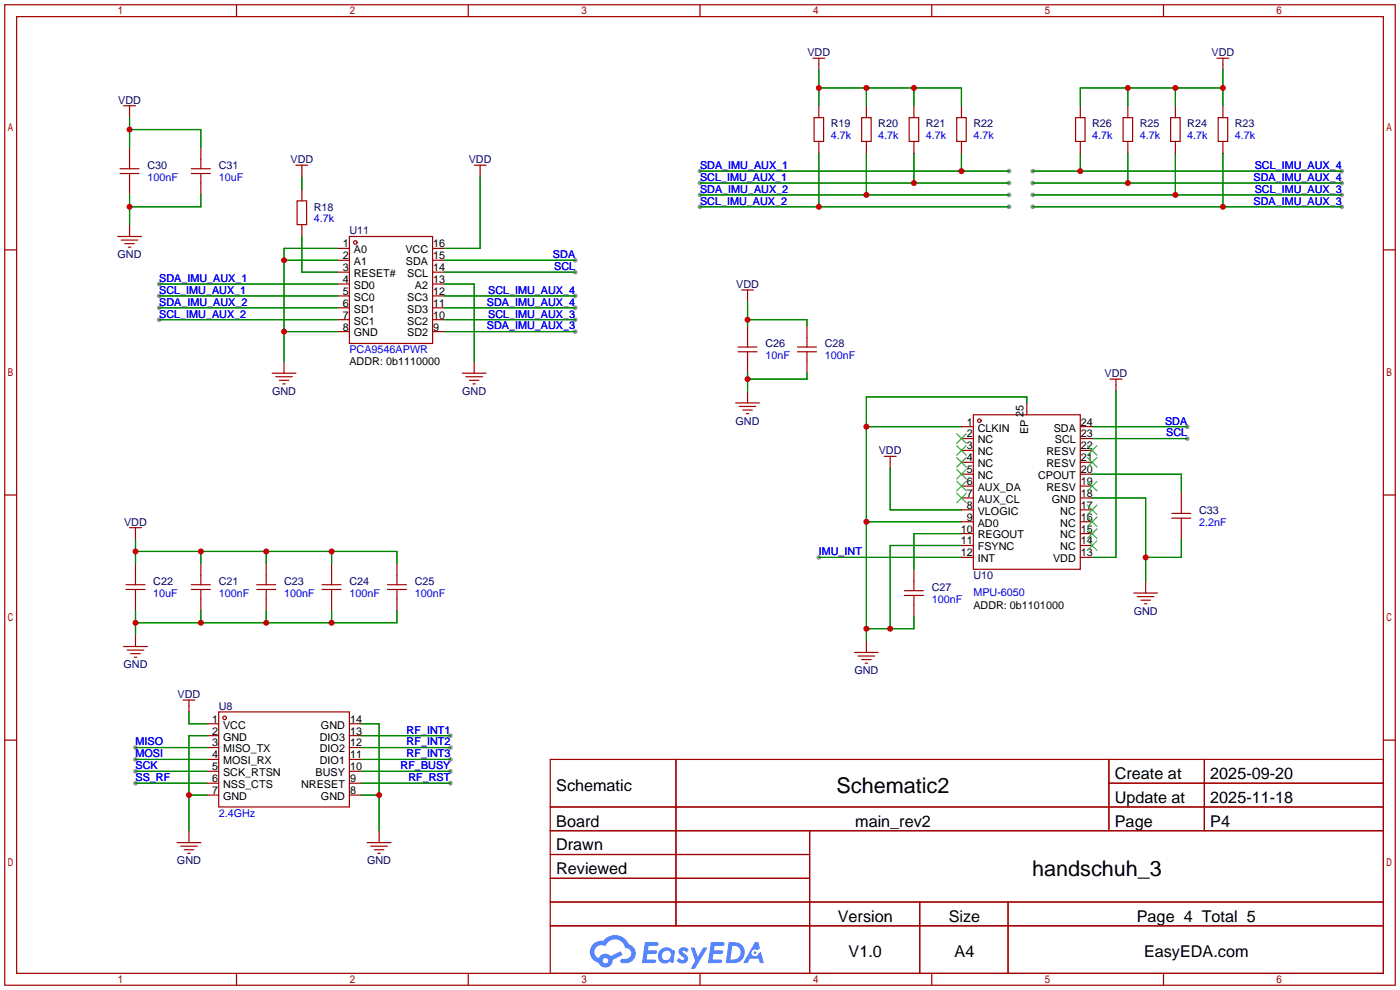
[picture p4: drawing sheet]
<svg xmlns="http://www.w3.org/2000/svg" width="299mm" height="212mm" viewBox="0 0 299 212" stroke-linecap="round" stroke-linejoin="round" font-family="sans-serif">
<g fill="#999">
<circle cx="29" cy="159.8" r=".51"/>
<circle cx="29" cy="162.3" r=".51"/>
<circle cx="29" cy="164.8" r=".51"/>
<circle cx="29" cy="167.4" r=".51"/>
<circle cx="96.3" cy="167.4" r=".51"/>
<circle cx="96.3" cy="164.8" r=".51"/>
<circle cx="96.3" cy="162.3" r=".51"/>
<circle cx="96.3" cy="159.8" r=".51"/>
<circle cx="96.3" cy="157.2" r=".51"/>
<circle cx="253.7" cy="91.2" r=".51"/>
<circle cx="253.7" cy="93.7" r=".51"/>
<circle cx="175" cy="119.1" r=".51"/>
<circle cx="122.9" cy="55.6" r=".51"/>
<circle cx="122.9" cy="58.2" r=".51"/>
<circle cx="149.6" cy="36.6" r=".51"/>
<circle cx="215.6" cy="36.6" r=".51"/>
<circle cx="149.6" cy="39.1" r=".51"/>
<circle cx="215.6" cy="39.1" r=".51"/>
<circle cx="149.6" cy="41.7" r=".51"/>
<circle cx="215.6" cy="41.7" r=".51"/>
<circle cx="149.6" cy="44.2" r=".51"/>
<circle cx="215.6" cy="44.2" r=".51"/>
<circle cx="286.8" cy="36.6" r=".51"/>
<circle cx="220.7" cy="36.6" r=".51"/>
<circle cx="286.8" cy="39.1" r=".51"/>
<circle cx="220.7" cy="39.1" r=".51"/>
<circle cx="286.8" cy="41.7" r=".51"/>
<circle cx="220.7" cy="41.7" r=".51"/>
<circle cx="286.8" cy="44.2" r=".51"/>
<circle cx="220.7" cy="44.2" r=".51"/>
<circle cx="34" cy="60.7" r=".51"/>
<circle cx="34" cy="68.3" r=".51"/>
<circle cx="34" cy="65.8" r=".51"/>
<circle cx="34" cy="63.2" r=".51"/>
<circle cx="122.9" cy="68.3" r=".51"/>
<circle cx="122.9" cy="65.8" r=".51"/>
<circle cx="122.9" cy="63.2" r=".51"/>
<circle cx="122.9" cy="70.9" r=".51"/>
</g>
<g fill="none" stroke="#a10000" stroke-width=".25">
<path d="M1 1h297.2v209.6h-297.2zM3.6 3.6h292.1v204.4h-292.1zM50.5 1v2.6M100.1 1v2.6M149.6 1v2.6M199.1 1v2.6M248.7 1v2.6M1 53.4h2.6M295.7 53.4h2.5M1 105.8h2.6M295.7 105.8h2.5M1 158.2h2.6"/>
<path d="M295.7 158.2h2.5M117.6 162.3h178.1v45.7h-178.1zM117.6 172.5h178.1M117.6 177.5h178.1M144.5 162.3v35.6M173 177.5v30.5M237 162.3v15.2M237 167.4h58.7M257.4 162.3v15.2M117.6 182.6h55.4M117.6 192.8h178.1M117.6 187.7h55.4"/>
<path d="M117.6 197.9h178.1M196.6 192.8v15.2M215.4 192.8v15.2M50.5 208v2.6M100.1 208v2.6M149.6 208v2.6M199.1 208v2.6M248.7 208v2.6"/>
</g>
<g fill="#5487ff">
<path d="M145.3 202.7a1.3 1.3 0 0 1 1.9 .3l-.4 .6a.54 .54 0 0 0-.9-.2l.1 .2a1.34 1.34 0 0 1 .9 1.8 1.47 1.47 0 0 1-2.3-.1l.5-.6 .8 .5a.31 .31 0 0 0 .4-.3 .31 .31 0 0 0-.3-.4 1.12 1.12 0 0 1-.7-1.8z"/>
<path d="M147.6 202.5h.9l.6 2 1.2-2h.9l-2.7 4.6h-.9l1-1.7z"/>
<path d="M137.8 201.4h1.7a1.31 1.31 0 0 1 1.2 .2 .4 .4 0 0 1-.3 .5l-1.8 .1-.1 .9h1.6a.4 .4 0 0 1 .4 .4 .4 .4 0 0 1-.5 .4h-1.6l-.2 1.2h1.4a.46 .46 0 0 1 .5 0 .46 .46 0 0 1 .1 .5l-.4 .2h-2.6z"/>
<path d="M151.9 201.4h1.7a1.32 1.32 0 0 1 1.2 .2 .39 .39 0 0 1-.3 .5l-1.8 .1-.1 .9h1.6a.4 .4 0 0 1 .4 .4 .4 .4 0 0 1-.4 .4h-1.7l-.2 1.2h1.4a.46 .46 0 0 1 .5 0 .46 .46 0 0 1 .1 .5l-.4 .2h-2.6z"/>
<path d="M161.3 201.4h.8l.3 1.3-.6 .4a.75 .75 0 0 0-1.1 .3 .75 .75 0 0 0 .5 1 .75 .75 0 0 0 .9-.7l.5-.2 .6 2.3h-.8l-.3-.9h-1.8l-.5 .9h-1z"/>
<path d="M155.7 201.4l-.6 4.4h1.5a2.27 2.27 0 0 0 2.6-2.2 2.27 2.27 0 0 0-2.7-2.2zM156.5 202.1a1.5 1.5 0 0 1 1.8 1.6 1.5 1.5 0 0 1-1.9 1.4h-.3z"/>
<path d="M141.2 203a1.6 1.6 0 0 0-.3 2.3 1.6 1.6 0 0 0 2.3 .2l.7 .3 .3-2.4-.1-.3-.5-.1a1.58 1.58 0 0 0-2.4 0zM141.8 203.5a.98 .98 0 0 1 1.6 .4 .98 .98 0 0 1-1.1 1.3 .94 .94 0 0 1-.9-.7 .94 .94 0 0 1 .4-1z"/>
<path d="M126.8 201.8a2.37 2.37 0 0 0 1.1 4 1.54 1.54 0 0 0 1.8 1 1.54 1.54 0 0 0 1.2-1.6l2.2-1.1-.5-.8-2 1a1.57 1.57 0 0 0-2.7 .5 1.5 1.5 0 0 1-.7-2.1 1.5 1.5 0 0 1 2.2-.5 2.23 2.23 0 0 1 2.3-1.4 2.23 2.23 0 0 1 2 1.8 1.16 1.16 0 0 1 1.2 1.1 1.16 1.16 0 0 1-1.1 1.2h-.7a.47 .47 0 0 0-.5 .4 .47 .47 0 0 0 .4 .5 2.17 2.17 0 0 0 2.5-.9 2.17 2.17 0 0 0-.3-2.7l-.8-.4a3.2 3.2 0 0 0-5.5-.7l-1.1 .1zM128.8 205.3a.6 .6 0 0 1 1.2 0 .6 .6 0 0 1-1.2 0z"/>
<circle cx="161.4" cy="203.6" r=".28"/>
</g>
<g fill="none" stroke="#a10000" stroke-width=".25">
<path d="M173.7 12.4h2.6M175 12.4v2.6M260.1 12.4h2.5M261.4 12.4v2.6M25.7 36.1h4M25.7 37.1h4M26.4 22.6h2.6M27.7 22.6v2.5M27.7 31.5v4.6M27.7 37.1v4.6M40.9 36.1h4.1M40.9 37.1h4.1"/>
<path d="M42.9 31.5v4.6M42.9 37.1v4.6M63.2 35.3h2.6M64.5 35.3v2.5M101.3 35.3h2.6M102.6 35.3v2.5M174 25.1h2v5.1h-2zM175 22.6v2.5M175 30.2v2.6M184.1 25.1h2.1v5.1h-2.1zM185.2 22.6v2.5M185.2 30.2v2.6"/>
<path d="M194.3 25.1h2v5.1h-2zM195.3 22.6v2.5M195.3 30.2v2.6M204.5 25.1h2v5.1h-2zM205.5 22.6v2.5M205.5 30.2v2.6M229.9 25.1h2v5.1h-2zM230.9 22.6v2.5M230.9 30.2v2.6M240 25.1h2.1v5.1h-2.1zM241 22.6v2.5M241 30.2v2.6"/>
<path d="M250.2 25.1h2v5.1h-2zM251.2 22.6v2.5M251.2 30.2v2.6M260.3 25.1h2.1v5.1h-2.1zM261.4 22.6v2.5M261.4 30.2v2.6M25.1 50.5h5.1M25.9 51.3h3.6M26.7 52.1h2M27.4 52.8h.5M27.7 48v2.5M63.5 42.9h2v5.1h-2z"/>
<path d="M64.5 40.4v2.5M64.5 48v2.5M72.1 53.1h2.6M72.1 55.6h2.6M72.1 58.2h2.6M74.7 50.5h17.8v22.9h-17.8zM92.5 53.1h2.5M92.5 55.6h2.5M92.5 58.2h2.5M58.2 79.8h5M60.7 77.2v2.6M72.1 60.7h2.6"/>
<path d="M72.1 63.2h2.6M72.1 65.8h2.6M72.1 68.3h2.6M72.1 70.9h2.6M92.5 60.7h2.5M92.5 63.2h2.5M92.5 65.8h2.5M92.5 68.3h2.5M92.5 70.9h2.5M98.8 79.8h5.1M101.3 77.2v2.6M157.7 74.2h4.1"/>
<path d="M157.7 75.2h4.1M158.5 62h2.5M159.8 62v2.5M159.8 69.6v4.6M159.8 75.2v4.6M170.4 74.2h4.1M170.4 75.2h4.1M172.5 69.6v4.6M172.5 75.2v4.6M58.9 80.5h3.6M59.7 81.3h2M60.5 82h.5"/>
<path d="M99.6 80.5h3.5M100.3 81.3h2.1M101.1 82h.5M157.2 86.1h5.1M158 86.9h3.5M158.7 87.6h2.1M159.5 88.4h.5M159.8 83.6v2.5M189 97.5h2.5M190.2 97.5v2.6M205.5 91.2h2.5M205.5 93.7h2.5"/>
<path d="M205.5 96.3h2.5M205.5 98.8h2.5M208 88.6h22.9v33.1h-22.9zM219.5 86.1v2.5M230.9 91.2h2.5M230.9 93.7h2.5M230.9 96.3h2.5M230.9 98.8h2.5M237.2 81h2.6M238.5 81v2.6M27.7 112.8h2.5M29 112.8v2.5"/>
<path d="M205.5 101.3h2.5M205.5 103.9h2.5M205.5 106.4h2.5M205.5 109h2.5M205.5 111.5h2.5M205.5 114h2.5M205.5 116.6h2.5M205.5 119.1h2.5M230.9 101.3h2.5M230.9 103.9h2.5M230.9 106.4h2.5M230.9 109h2.5"/>
<path d="M230.9 111.5h2.5M230.9 114h2.5M230.9 116.6h2.5M230.9 119.1h2.5M250.4 109.7h4.1M250.4 110.7h4.1M252.5 105.2v4.5M252.5 110.7v4.6M26.4 138.2h5.1M26.9 125h4.1M26.9 126h4.1M27.2 138.9h3.5"/>
<path d="M27.9 139.7h2.1M29 120.4v4.6M29 126v4.6M29 135.6v2.6M40.9 125h4.1M40.9 126h4.1M42.9 120.4v4.6M42.9 126v4.6M54.9 125h4M54.9 126h4M56.9 120.4v4.6M56.9 126v4.6"/>
<path d="M68.8 125h4.1M68.8 126h4.1M70.9 120.4v4.6M70.9 126v4.6M82.8 125h4.1M82.8 126h4.1M84.8 120.4v4.6M84.8 126v4.6M182.6 139.4h5.1M185.2 136.9v2.5M193.3 126.2h4.1M193.3 127.3h4.1"/>
<path d="M195.3 121.7v4.5M195.3 127.3v4.5M242.3 126.7h5.1M243.1 127.5h3.5M243.8 128.3h2.1M244.6 129h.5M244.9 124.2v2.5M28.7 140.5h.5M39.1 149.6h2.6M40.4 149.6v2.5M44.2 154.7h2.5M44.2 157.2h2.5"/>
<path d="M44.2 159.8h2.5M46.7 152.1h28v20.4h-28zM74.7 154.7h2.5M74.7 157.2h2.5M74.7 159.8h2.5M183.4 140.2h3.5M184.1 141h2.1M184.9 141.7h.5M40.4 177.5v2.6M44.2 162.3h2.5M44.2 164.8h2.5M44.2 167.4h2.5"/>
<path d="M44.2 169.9h2.5M74.7 162.3h2.5M74.7 164.8h2.5M74.7 167.4h2.5M74.7 169.9h2.5M81 177.5v2.6M37.8 180.1h5.1M38.6 180.8h3.6M39.4 181.6h2M40.1 182.4h.5M78.5 180.1h5.1M79.2 180.8h3.6"/>
<path d="M80 181.6h2M80.8 182.4h.5"/>
<circle cx="75.9" cy="51.8" r=".38"/>
<circle cx="209.3" cy="89.9" r=".38"/>
<circle cx="48" cy="153.4" r=".38"/>
</g>
<g fill="none" stroke="#008700" stroke-width=".25">
<path d="M175 18.8h30.5v3.8M175 15v7.6M185.2 18.8v3.8M195.3 18.8v3.8M241 18.8v3.8M251.2 18.8v3.8M261.4 18.8h-30.5v3.8M261.4 15v7.6M27.7 27.7h15.2v3.8M27.7 25.1v6.4M64.5 37.8v2.6M102.6 37.8v15.3h-7.6"/>
<path d="M149.6 36.6h66M149.6 39.1h66M175 32.8v11.4M185.2 32.8v8.9M195.3 32.8v6.3M205.5 32.8v3.8M220.7 36.6h66.1M220.7 39.1h66.1M230.9 32.8v3.8M241 32.8v6.3M251.2 32.8v8.9M261.4 32.8v11.4"/>
<path d="M27.7 41.7v6.3M42.9 41.7v2.5h-15.2M60.7 55.6h11.4M64.5 50.5v7.7h7.6M72.1 53.1h-11.4v24.1M95 55.6h27.9M95 58.2h27.9M149.6 44.2h66M149.6 41.7h66M220.7 44.2h66.1M220.7 41.7h66.1M34 68.3h38.1"/>
<path d="M34 60.7h38.1M34 65.8h38.1M34 63.2h38.1M60.7 70.9h11.4M95 68.3h27.9M95 70.9h27.9M95 60.7h6.3v16.5M95 65.8h27.9M95 63.2h27.9M159.8 64.5v5.1M159.8 79.8v3.8M159.8 68.3h12.7v1.3"/>
<path d="M172.5 79.8v1.2h-12.7M185.2 91.2h20.3M219.5 86.1v-1.3h-34.3v52.1M233.4 91.2h20.3M233.4 93.7h20.3M238.5 83.6v35.5h-5.1M29 115.3v5.1M29 117.9h55.8v2.5M42.9 117.9v2.5M56.9 117.9v2.5M70.9 117.9v2.5M175 119.1h30.5"/>
<path d="M185.2 111.5h20.3M190.2 100.1v8.9h15.3M205.5 116.6h-15.3v17.8M205.5 114h-10.2v7.7M233.4 101.3h19.1v3.9M233.4 106.4h11.5v17.8M252.5 115.3v3.8h-7.6M29 130.6v5M42.9 130.6v2.5M56.9 130.6v2.5M70.9 130.6v2.5M84.8 130.6v2.5h-55.8"/>
<path d="M195.3 131.8v2.6h-10.1M29 159.8h15.2M40.4 152.1v2.6h3.8M44.2 157.2h-3.8v20.3M77.2 154.7h3.8v22.8M77.2 157.2h19.1M77.2 159.8h19.1M29 162.3h15.2M29 164.8h15.2M29 167.4h15.2M40.4 169.9h3.8M77.2 169.9h3.8"/>
<path d="M77.2 162.3h19.1M77.2 164.8h19.1M77.2 167.4h19.1"/>
</g>
<g fill="none" stroke="#3c3" stroke-width=".25">
<path d="M204.5 92.7l2 2M204.5 95.2l2 2.1M204.5 97.8l2 2M206.5 92.7l-2 2M206.5 95.2l-2 2.1M206.5 97.8l-2 2M232.4 97.8l2 2M232.4 95.2l2 2.1M234.4 97.8l-2 2M234.4 95.2l-2 2.1M204.5 100.3l2 2.1M204.5 102.9l2 2"/>
<path d="M204.5 105.4l2 2M206.5 100.3l-2 2.1M206.5 102.9l-2 2M206.5 105.4l-2 2M232.4 115.6l2 2M232.4 113l2 2.1M232.4 110.5l2 2M232.4 107.9l2 2.1M232.4 102.9l2 2M234.4 115.6l-2 2M234.4 113l-2 2.1M234.4 110.5l-2 2"/>
<path d="M234.4 107.9l-2 2.1M234.4 102.9l-2 2"/>
</g>
<g fill="#c00">
<circle cx="40.4" cy="169.9" r=".63"/>
<circle cx="81" cy="169.9" r=".63"/>
<circle cx="29" cy="117.9" r=".63"/>
<circle cx="42.9" cy="117.9" r=".63"/>
<circle cx="56.9" cy="117.9" r=".63"/>
<circle cx="70.9" cy="117.9" r=".63"/>
<circle cx="29" cy="133.1" r=".63"/>
<circle cx="42.9" cy="133.1" r=".63"/>
<circle cx="56.9" cy="133.1" r=".63"/>
<circle cx="70.9" cy="133.1" r=".63"/>
<circle cx="159.8" cy="81" r=".63"/>
<circle cx="159.8" cy="68.3" r=".63"/>
<circle cx="185.2" cy="134.4" r=".63"/>
<circle cx="185.2" cy="111.5" r=".63"/>
<circle cx="185.2" cy="91.2" r=".63"/>
<circle cx="190.2" cy="134.4" r=".63"/>
<circle cx="60.7" cy="70.9" r=".63"/>
<circle cx="60.7" cy="55.6" r=".63"/>
<circle cx="27.7" cy="27.7" r=".63"/>
<circle cx="27.7" cy="44.2" r=".63"/>
<circle cx="205.5" cy="36.6" r=".63"/>
<circle cx="195.3" cy="39.1" r=".63"/>
<circle cx="185.2" cy="41.7" r=".63"/>
<circle cx="175" cy="44.2" r=".63"/>
<circle cx="175" cy="18.8" r=".63"/>
<circle cx="185.2" cy="18.8" r=".63"/>
<circle cx="195.3" cy="18.8" r=".63"/>
<circle cx="230.9" cy="36.6" r=".63"/>
<circle cx="241" cy="39.1" r=".63"/>
<circle cx="251.2" cy="41.7" r=".63"/>
<circle cx="261.4" cy="44.2" r=".63"/>
<circle cx="261.4" cy="18.8" r=".63"/>
<circle cx="251.2" cy="18.8" r=".63"/>
<circle cx="241" cy="18.8" r=".63"/>
<circle cx="244.9" cy="119.1" r=".63"/>
</g>
<g font-size="4.6">
<text x="178.8" y="169.4">Schematic2</text>
<text x="220.6" y="187.2">handschuh_3</text>
</g>
<g font-size="3.5">
<text x="238.3" y="166.5">Create at</text>
<text x="258.7" y="166.5">2025-09-20</text>
<text x="118.9" y="169.1">Schematic</text>
<text x="238.3" y="171.6">Update at</text>
<text x="258.7" y="171.6">2025-11-18</text>
<text x="118.9" y="176.7">Board</text>
<text x="182.8" y="176.7">main_rev2</text>
<text x="238.3" y="176.7">Page</text>
<text x="258.7" y="176.7">P4</text>
<text x="118.9" y="181.8">Drawn</text>
<text x="118.9" y="186.8">Reviewed</text>
<text x="179.1" y="197">Version</text>
<text x="202.8" y="197">Size</text>
<text x="243" y="197">Page 4 Total 5</text>
<text x="181.4" y="204.6">V1.0</text>
<text x="204" y="204.6">A4</text>
<text x="244.5" y="204.6">EasyEDA.com</text>
</g>
<g font-size="2.3" fill="#000080">
<text x="172.6" y="12">VDD</text>
<text x="258.9" y="12">VDD</text>
<text x="25.2" y="22.1">VDD</text>
<text x="177.5" y="27.2">R19</text>
<text x="187.7" y="27.2">R20</text>
<text x="197.9" y="27.2">R21</text>
<text x="208" y="27.2">R22</text>
<text x="233.4" y="27.2">R26</text>
<text x="243.6" y="27.2">R25</text>
<text x="253.7" y="27.2">R24</text>
<text x="263.9" y="27.2">R23</text>
<text x="62.1" y="34.8">VDD</text>
<text x="100.2" y="34.8">VDD</text>
<text x="31.5" y="36.1">C30</text>
<text x="46.7" y="36.1">C31</text>
<text x="67.1" y="45">R18</text>
<text x="74.7" y="50.1">U11</text>
<text x="25.1" y="55.2">GND</text>
<text x="157.3" y="61.5">VDD</text>
<text x="163.6" y="74.2">C26</text>
<text x="176.3" y="74.2">C28</text>
<text x="236.1" y="80.6">VDD</text>
<text x="58.1" y="84.4">GND</text>
<text x="98.8" y="84.4">GND</text>
<text x="157.2" y="90.7">GND</text>
<text x="187.8" y="97.1">VDD</text>
<text x="26.5" y="112.3">VDD</text>
<text x="256.3" y="109.8">C33</text>
<text x="32.8" y="125">C22</text>
<text x="46.7" y="125">C21</text>
<text x="60.7" y="125">C23</text>
<text x="74.7" y="125">C24</text>
<text x="88.6" y="125">C25</text>
<text x="208" y="123.7">U10</text>
<text x="199.1" y="126.3">C27</text>
<text x="242.3" y="131.4">GND</text>
<text x="26.4" y="142.8">GND</text>
<text x="37.9" y="149.1">VDD</text>
<text x="182.6" y="144.1">GND</text>
<text x="46.7" y="151.7">U8</text>
<text x="37.8" y="184.7">GND</text>
<text x="78.5" y="184.7">GND</text>
</g>
<g font-size="2.3" fill="#00f">
<text x="177.5" y="29.8">4.7k</text>
<text x="187.7" y="29.8">4.7k</text>
<text x="197.9" y="29.8">4.7k</text>
<text x="208" y="29.8">4.7k</text>
<text x="233.4" y="29.8">4.7k</text>
<text x="243.6" y="29.8">4.7k</text>
<text x="253.7" y="29.8">4.7k</text>
<text x="263.9" y="29.8">4.7k</text>
<text x="31.5" y="38.7">100nF</text>
<text x="46.7" y="38.7">10uF</text>
<text x="149.6" y="36.1">SDA_IMU_AUX_1</text>
<text x="149.6" y="38.7">SCL_IMU_AUX_1</text>
<text x="149.6" y="41.2">SDA_IMU_AUX_2</text>
<text x="267.9" y="38.7">SDA_IMU_AUX_4</text>
<text x="268.2" y="36.1">SCL_IMU_AUX_4</text>
<text x="268.2" y="41.2">SCL_IMU_AUX_3</text>
<text x="67.1" y="47.5">4.7k</text>
<text x="149.6" y="43.7">SCL_IMU_AUX_2</text>
<text x="267.9" y="43.7">SDA_IMU_AUX_3</text>
<text x="118.2" y="55.2">SDA</text>
<text x="118.4" y="57.7">SCL</text>
<text x="34" y="60.2">SDA_IMU_AUX_1</text>
<text x="34" y="65.3">SDA_IMU_AUX_2</text>
<text x="34" y="62.8">SCL_IMU_AUX_1</text>
<text x="104.1" y="65.3">SDA_IMU_AUX_4</text>
<text x="104.3" y="62.8">SCL_IMU_AUX_4</text>
<text x="34" y="67.9">SCL_IMU_AUX_2</text>
<text x="104.1" y="70.4">SDA_IMU_AUX_3</text>
<text x="104.3" y="67.9">SCL_IMU_AUX_3</text>
<text x="74.7" y="75.5">PCA9546APWR</text>
<text x="163.6" y="76.8">10nF</text>
<text x="176.3" y="76.8">100nF</text>
<text x="249" y="90.7">SDA</text>
<text x="249.3" y="93.3">SCL</text>
<text x="256.3" y="112.3">2.2nF</text>
<text x="175" y="118.7">IMU_INT</text>
<text x="32.8" y="127.6">10uF</text>
<text x="46.7" y="127.6">100nF</text>
<text x="60.7" y="127.6">100nF</text>
<text x="74.7" y="127.6">100nF</text>
<text x="88.6" y="127.6">100nF</text>
<text x="199.1" y="128.8">100nF</text>
<text x="208" y="127.3">MPU-6050</text>
<text x="29" y="159.3">MISO</text>
<text x="29" y="161.8">MOSI</text>
<text x="86.9" y="161.8">RF_INT3</text>
<text x="86.9" y="159.3">RF_INT2</text>
<text x="86.9" y="156.8">RF_INT1</text>
<text x="29" y="164.4">SCK</text>
<text x="29" y="166.9">SS_RF</text>
<text x="85.6" y="164.4">RF_BUSY</text>
<text x="87.3" y="166.9">RF_RST</text>
<text x="46.7" y="174.5">2.4GHz</text>
</g>
<g font-size="2.3">
<text x="73.3" y="52.9">1</text>
<text x="92.6" y="52.9">16</text>
<text x="73.3" y="55.4">2</text>
<text x="73.3" y="57.9">3</text>
<text x="75.6" y="54.1">A0</text>
<text x="75.6" y="56.7">A1</text>
<text x="75.6" y="59.2">RESET#</text>
<text x="86.6" y="54.1">VCC</text>
<text x="86.8" y="56.7">SDA</text>
<text x="87" y="59.2">SCL</text>
<text x="92.6" y="57.9">14</text>
<text x="92.6" y="55.4">15</text>
<text x="73.3" y="60.5">4</text>
<text x="73.3" y="63">5</text>
<text x="73.3" y="65.6">6</text>
<text x="75.6" y="61.7">SD0</text>
<text x="75.6" y="64.3">SC0</text>
<text x="87" y="64.3">SC3</text>
<text x="88.7" y="61.7">A2</text>
<text x="92.6" y="65.6">11</text>
<text x="92.6" y="63">12</text>
<text x="92.6" y="60.5">13</text>
<text x="73.3" y="68.1">7</text>
<text x="73.3" y="70.6">8</text>
<text x="75.6" y="66.8">SD1</text>
<text x="75.6" y="69.4">SC1</text>
<text x="75.6" y="71.9">GND</text>
<text x="87" y="71.9">SD2</text>
<text x="87" y="69.4">SC2</text>
<text x="87" y="66.8">SD3</text>
<text x="92.6" y="70.6">9</text>
<text x="92.6" y="68.1">10</text>
<text x="74.7" y="78">ADDR: 0b1110000</text>
<text x="218.7" y="89.1" transform="rotate(-90 218.7 89.1)">25</text>
<text x="206.6" y="91">1</text>
<text x="206.6" y="93.5">2</text>
<text x="209" y="92.2">CLKIN</text>
<text x="209" y="94.8">NC</text>
<text x="219.8" y="92.7" transform="rotate(-90 219.8 92.7)">EP</text>
<text x="225.2" y="92.2">SDA</text>
<text x="225.5" y="94.8">SCL</text>
<text x="231" y="93.5">23</text>
<text x="231" y="91">24</text>
<text x="206.6" y="96">3</text>
<text x="206.6" y="98.6">4</text>
<text x="206.6" y="101.1">5</text>
<text x="209" y="97.3">NC</text>
<text x="209" y="99.8">NC</text>
<text x="223.7" y="99.8">RESV</text>
<text x="223.7" y="97.3">RESV</text>
<text x="231" y="101.1">20</text>
<text x="231" y="98.6">21</text>
<text x="231" y="96">22</text>
<text x="206.6" y="103.7">6</text>
<text x="206.6" y="106.2">7</text>
<text x="209" y="102.4">NC</text>
<text x="209" y="104.9">AUX_DA</text>
<text x="209" y="107.5">AUX_CL</text>
<text x="221.9" y="102.4">CPOUT</text>
<text x="223.7" y="104.9">RESV</text>
<text x="224.8" y="107.5">GND</text>
<text x="231" y="106.2">18</text>
<text x="231" y="103.7">19</text>
<text x="205.3" y="113.8">10</text>
<text x="206.6" y="108.7">8</text>
<text x="206.6" y="111.3">9</text>
<text x="209" y="110">VLOGIC</text>
<text x="209" y="112.5">AD0</text>
<text x="226.6" y="112.5">NC</text>
<text x="226.6" y="110">NC</text>
<text x="231" y="113.8">15</text>
<text x="231" y="111.3">16</text>
<text x="231" y="108.7">17</text>
<text x="205.3" y="116.4">11</text>
<text x="205.3" y="118.9">12</text>
<text x="209" y="115.1">REGOUT</text>
<text x="209" y="117.6">FSYNC</text>
<text x="226.6" y="117.6">NC</text>
<text x="226.6" y="115.1">NC</text>
<text x="231" y="118.9">13</text>
<text x="231" y="116.4">14</text>
<text x="209" y="120.2">INT</text>
<text x="225.1" y="120.2">VDD</text>
<text x="208" y="130.1">ADDR: 0b1101000</text>
<text x="45.3" y="154.5">1</text>
<text x="47.7" y="155.7">VCC</text>
<text x="68.6" y="155.7">GND</text>
<text x="74.8" y="154.5">14</text>
<text x="45.3" y="157">2</text>
<text x="45.3" y="159.5">3</text>
<text x="47.7" y="158.3">GND</text>
<text x="47.7" y="160.8">MISO_TX</text>
<text x="68.3" y="160.8">DIO2</text>
<text x="68.3" y="158.3">DIO3</text>
<text x="74.8" y="159.5">12</text>
<text x="74.8" y="157">13</text>
<text x="45.3" y="162.1">4</text>
<text x="45.3" y="164.6">5</text>
<text x="45.3" y="167.2">6</text>
<text x="47.7" y="163.3">MOSI_RX</text>
<text x="47.7" y="165.9">SCK_RTSN</text>
<text x="67.4" y="165.9">BUSY</text>
<text x="68.3" y="163.3">DIO1</text>
<text x="74.8" y="167.2">9</text>
<text x="74.8" y="164.6">10</text>
<text x="74.8" y="162.1">11</text>
<text x="45.3" y="169.7">7</text>
<text x="47.7" y="168.4">NSS_CTS</text>
<text x="47.7" y="171">GND</text>
<text x="64.4" y="168.4">NRESET</text>
<text x="68.6" y="171">GND</text>
<text x="74.8" y="169.7">8</text>
</g>
</svg>
